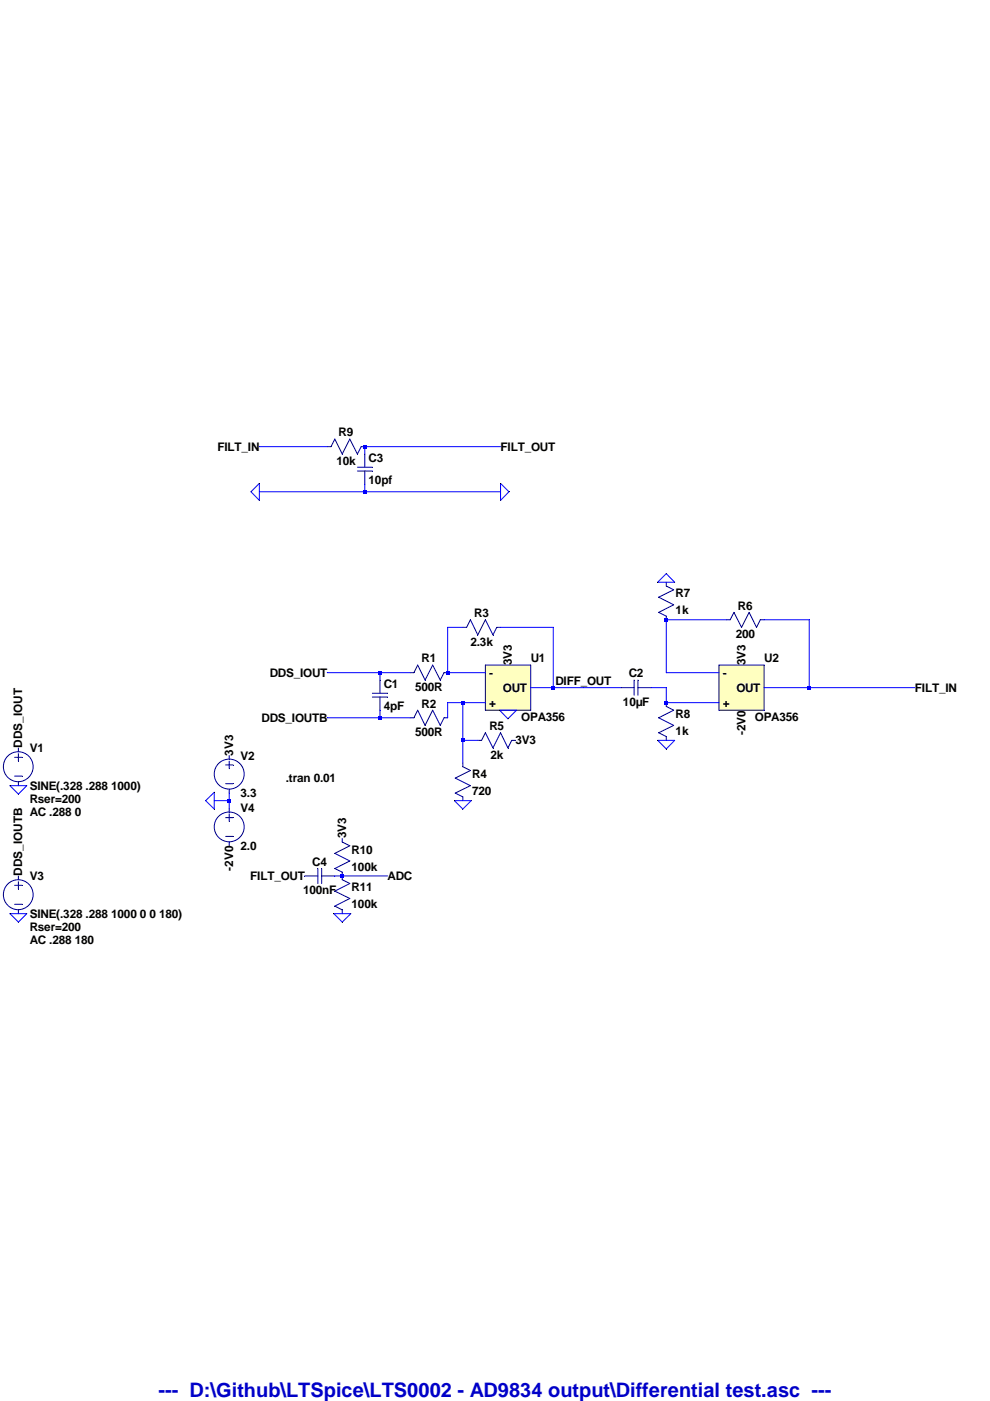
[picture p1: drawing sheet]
<svg xmlns="http://www.w3.org/2000/svg" width="210mm" height="297mm" viewBox="0 0 210 297" stroke-linecap="round" stroke-linejoin="round" font-family="sans-serif">
<path d="M47.8 162.2h1.6" fill="none" stroke="#00007f" stroke-width=".21"/>
<path d="M47.8 166.2h1.6" fill="none" stroke="#00007f" stroke-width=".21"/>
<path d="M48.6 161.4v1.6" fill="none" stroke="#00007f" stroke-width=".21"/>
<path d="M48.6 167.3v.8" fill="none" stroke="#00007f" stroke-width=".21"/>
<path d="M48.6 160.2v.8" fill="none" stroke="#00007f" stroke-width=".21"/>
<circle cx="48.6" cy="164.1" r="3.2" fill="none" stroke="#00007f" stroke-width=".21"/>
<path d="M102.9 141h9.6v9.6h-9.6z" fill="#ffffc0"/>
<path d="M102.9 150.6h9.6" fill="none" stroke="#00007f" stroke-width=".21"/>
<path d="M102.9 141v9.6" fill="none" stroke="#00007f" stroke-width=".21"/>
<path d="M102.9 141h9.6" fill="none" stroke="#00007f" stroke-width=".21"/>
<path d="M112.5 141v9.6" fill="none" stroke="#00007f" stroke-width=".21"/>
<path d="M3.1 160.6h1.6" fill="none" stroke="#00007f" stroke-width=".21"/>
<path d="M3.1 164.5h1.6" fill="none" stroke="#00007f" stroke-width=".21"/>
<path d="M3.9 159.8v1.6" fill="none" stroke="#00007f" stroke-width=".21"/>
<path d="M3.9 165.8v.8" fill="none" stroke="#00007f" stroke-width=".21"/>
<path d="M3.9 158.6v.8" fill="none" stroke="#00007f" stroke-width=".21"/>
<g fill="none" stroke="#00007f" stroke-width=".21">
<path d="M3.1 187.7h1.6"/>
<circle cx="3.9" cy="162.6" r="3.2"/>
</g>
<path d="M3.1 191.7h1.6" fill="none" stroke="#00007f" stroke-width=".21"/>
<path d="M3.9 186.9v1.6" fill="none" stroke="#00007f" stroke-width=".21"/>
<path d="M3.9 192.9v.8" fill="none" stroke="#00007f" stroke-width=".21"/>
<path d="M3.9 185.7v.8" fill="none" stroke="#00007f" stroke-width=".21"/>
<g fill="none" stroke="#00007f" stroke-width=".21">
<path d="M80.6 147.8v2.8"/>
<circle cx="3.9" cy="189.7" r="3.2"/>
</g>
<path d="M80.6 144.2v2.8" fill="none" stroke="#00007f" stroke-width=".21"/>
<path d="M79 147h3.2" fill="none" stroke="#00007f" stroke-width=".21"/>
<path d="M79 147.8h3.2" fill="none" stroke="#00007f" stroke-width=".21"/>
<path d="M94.1 142.6h.8" fill="none" stroke="#00007f" stroke-width=".21"/>
<path d="M94.1 142.6l-.8 1.6" fill="none" stroke="#00007f" stroke-width=".21"/>
<path d="M91.7 141l1.6 3.2" fill="none" stroke="#00007f" stroke-width=".21"/>
<path d="M91.7 141l-1.6 3.2" fill="none" stroke="#00007f" stroke-width=".21"/>
<path d="M88.6 141l1.5 3.2" fill="none" stroke="#00007f" stroke-width=".21"/>
<path d="M87 142.6h.8" fill="none" stroke="#00007f" stroke-width=".21"/>
<path d="M88.6 141l-.8 1.6" fill="none" stroke="#00007f" stroke-width=".21"/>
<path d="M94.1 152.2h.8" fill="none" stroke="#00007f" stroke-width=".21"/>
<path d="M94.1 152.2l-.8 1.6" fill="none" stroke="#00007f" stroke-width=".21"/>
<path d="M91.7 150.6l1.6 3.2" fill="none" stroke="#00007f" stroke-width=".21"/>
<path d="M91.7 150.6l-1.6 3.2" fill="none" stroke="#00007f" stroke-width=".21"/>
<path d="M88.6 150.6l1.5 3.2" fill="none" stroke="#00007f" stroke-width=".21"/>
<path d="M87 152.2h.8" fill="none" stroke="#00007f" stroke-width=".21"/>
<path d="M88.6 150.6l-.8 1.6" fill="none" stroke="#00007f" stroke-width=".21"/>
<path d="M105.3 133h.8" fill="none" stroke="#00007f" stroke-width=".21"/>
<path d="M105.3 133l-.8 1.6" fill="none" stroke="#00007f" stroke-width=".21"/>
<path d="M102.9 131.4l1.6 3.2" fill="none" stroke="#00007f" stroke-width=".21"/>
<path d="M102.9 131.4l-1.6 3.2" fill="none" stroke="#00007f" stroke-width=".21"/>
<path d="M99.7 131.4l1.6 3.2" fill="none" stroke="#00007f" stroke-width=".21"/>
<path d="M98.1 133h.8" fill="none" stroke="#00007f" stroke-width=".21"/>
<path d="M99.7 131.4l-.8 1.6" fill="none" stroke="#00007f" stroke-width=".21"/>
<path d="M98.1 169v.8" fill="none" stroke="#00007f" stroke-width=".21"/>
<path d="M96.5 168.1l1.6 .9" fill="none" stroke="#00007f" stroke-width=".21"/>
<path d="M99.7 166.6l-3.2 1.5" fill="none" stroke="#00007f" stroke-width=".21"/>
<path d="M96.5 165l3.2 1.6" fill="none" stroke="#00007f" stroke-width=".21"/>
<path d="M99.7 163.4l-3.2 1.6" fill="none" stroke="#00007f" stroke-width=".21"/>
<path d="M98.1 161.8v.8" fill="none" stroke="#00007f" stroke-width=".21"/>
<path d="M98.1 162.6l1.6 .8" fill="none" stroke="#00007f" stroke-width=".21"/>
<path d="M108.5 157h.8" fill="none" stroke="#00007f" stroke-width=".21"/>
<path d="M108.5 157l-.8 1.6" fill="none" stroke="#00007f" stroke-width=".21"/>
<path d="M106.1 155.4l1.6 3.2" fill="none" stroke="#00007f" stroke-width=".21"/>
<path d="M106.1 155.4l-1.6 3.2" fill="none" stroke="#00007f" stroke-width=".21"/>
<path d="M102.9 155.4l1.6 3.2" fill="none" stroke="#00007f" stroke-width=".21"/>
<path d="M101.3 157h.8" fill="none" stroke="#00007f" stroke-width=".21"/>
<path d="M102.9 155.4l-.8 1.6" fill="none" stroke="#00007f" stroke-width=".21"/>
<path d="M47.8 173.4h1.6" fill="none" stroke="#00007f" stroke-width=".21"/>
<path d="M47.8 177.3h1.6" fill="none" stroke="#00007f" stroke-width=".21"/>
<path d="M48.6 172.6v1.6" fill="none" stroke="#00007f" stroke-width=".21"/>
<path d="M48.6 178.5v.8" fill="none" stroke="#00007f" stroke-width=".21"/>
<path d="M48.6 171.4v.8" fill="none" stroke="#00007f" stroke-width=".21"/>
<circle cx="48.6" cy="175.3" r="3.2" fill="none" stroke="#00007f" stroke-width=".21"/>
<path d="M152.4 141h9.6v9.6h-9.6z" fill="#ffffc0"/>
<path d="M152.4 150.6h9.6" fill="none" stroke="#00007f" stroke-width=".21"/>
<path d="M152.4 141v9.6" fill="none" stroke="#00007f" stroke-width=".21"/>
<path d="M152.4 141h9.6" fill="none" stroke="#00007f" stroke-width=".21"/>
<path d="M162 141v9.6" fill="none" stroke="#00007f" stroke-width=".21"/>
<path d="M161.2 131.4h.8" fill="none" stroke="#00007f" stroke-width=".21"/>
<path d="M161.2 131.4l-.8 1.6" fill="none" stroke="#00007f" stroke-width=".21"/>
<path d="M158.8 129.8l1.6 3.2" fill="none" stroke="#00007f" stroke-width=".21"/>
<path d="M158.8 129.8l-1.6 3.2" fill="none" stroke="#00007f" stroke-width=".21"/>
<path d="M155.6 129.8l1.6 3.2" fill="none" stroke="#00007f" stroke-width=".21"/>
<path d="M154 131.4h.8" fill="none" stroke="#00007f" stroke-width=".21"/>
<path d="M155.6 129.8l-.8 1.6" fill="none" stroke="#00007f" stroke-width=".21"/>
<path d="M141.3 130.6v.8" fill="none" stroke="#00007f" stroke-width=".21"/>
<path d="M139.7 129.8l1.6 .8" fill="none" stroke="#00007f" stroke-width=".21"/>
<path d="M142.8 128.2l-3.1 1.6" fill="none" stroke="#00007f" stroke-width=".21"/>
<path d="M139.7 126.6l3.1 1.6" fill="none" stroke="#00007f" stroke-width=".21"/>
<path d="M142.8 125.1l-3.1 1.5" fill="none" stroke="#00007f" stroke-width=".21"/>
<path d="M141.3 123.4v.8" fill="none" stroke="#00007f" stroke-width=".21"/>
<path d="M141.3 124.2l1.5 .9" fill="none" stroke="#00007f" stroke-width=".21"/>
<path d="M135.3 145.8h2.7" fill="none" stroke="#00007f" stroke-width=".21"/>
<path d="M131.7 145.8h2.8" fill="none" stroke="#00007f" stroke-width=".21"/>
<path d="M134.5 144.2v3.2" fill="none" stroke="#00007f" stroke-width=".21"/>
<path d="M135.3 144.2v3.2" fill="none" stroke="#00007f" stroke-width=".21"/>
<path d="M141.3 156.2v.8" fill="none" stroke="#00007f" stroke-width=".21"/>
<path d="M139.7 155.4l1.6 .8" fill="none" stroke="#00007f" stroke-width=".21"/>
<path d="M142.8 153.8l-3.1 1.6" fill="none" stroke="#00007f" stroke-width=".21"/>
<path d="M139.7 152.2l3.1 1.6" fill="none" stroke="#00007f" stroke-width=".21"/>
<path d="M142.8 150.6l-3.1 1.6" fill="none" stroke="#00007f" stroke-width=".21"/>
<path d="M141.3 149v.8" fill="none" stroke="#00007f" stroke-width=".21"/>
<path d="M141.3 149.8l1.5 .8" fill="none" stroke="#00007f" stroke-width=".21"/>
<path d="M76.6 94.7h.7" fill="none" stroke="#00007f" stroke-width=".21"/>
<path d="M76.6 94.7l-.8 1.6" fill="none" stroke="#00007f" stroke-width=".21"/>
<path d="M74.2 93.1l1.6 3.2" fill="none" stroke="#00007f" stroke-width=".21"/>
<path d="M74.2 93.1l-1.6 3.2" fill="none" stroke="#00007f" stroke-width=".21"/>
<path d="M71 93.1l1.6 3.2" fill="none" stroke="#00007f" stroke-width=".21"/>
<path d="M69.4 94.7h.8" fill="none" stroke="#00007f" stroke-width=".21"/>
<path d="M71 93.1l-.8 1.6" fill="none" stroke="#00007f" stroke-width=".21"/>
<path d="M77.3 99.9v2.8" fill="none" stroke="#00007f" stroke-width=".21"/>
<path d="M77.3 96.3v2.8" fill="none" stroke="#00007f" stroke-width=".21"/>
<path d="M75.8 99.1h3.2" fill="none" stroke="#00007f" stroke-width=".21"/>
<path d="M75.8 99.9h3.2" fill="none" stroke="#00007f" stroke-width=".21"/>
<path d="M72.6 184.9v.8" fill="none" stroke="#00007f" stroke-width=".21"/>
<path d="M71 184.1l1.6 .8" fill="none" stroke="#00007f" stroke-width=".21"/>
<path d="M74.2 182.5l-3.2 1.6" fill="none" stroke="#00007f" stroke-width=".21"/>
<path d="M71 180.9l3.2 1.6" fill="none" stroke="#00007f" stroke-width=".21"/>
<path d="M74.2 179.3l-3.2 1.6" fill="none" stroke="#00007f" stroke-width=".21"/>
<path d="M72.6 177.8v.7" fill="none" stroke="#00007f" stroke-width=".21"/>
<path d="M72.6 178.5l1.6 .8" fill="none" stroke="#00007f" stroke-width=".21"/>
<path d="M72.6 192.9v.8" fill="none" stroke="#00007f" stroke-width=".21"/>
<path d="M71 192.1l1.6 .8" fill="none" stroke="#00007f" stroke-width=".21"/>
<path d="M74.2 190.5l-3.2 1.6" fill="none" stroke="#00007f" stroke-width=".21"/>
<path d="M71 188.9l3.2 1.6" fill="none" stroke="#00007f" stroke-width=".21"/>
<path d="M74.2 187.3l-3.2 1.6" fill="none" stroke="#00007f" stroke-width=".21"/>
<path d="M72.6 185.7v.8" fill="none" stroke="#00007f" stroke-width=".21"/>
<path d="M72.6 186.5l1.6 .8" fill="none" stroke="#00007f" stroke-width=".21"/>
<path d="M68.2 185.7h2.8" fill="none" stroke="#00007f" stroke-width=".21"/>
<path d="M64.6 185.7h2.8" fill="none" stroke="#00007f" stroke-width=".21"/>
<path d="M67.4 184.1v3.2" fill="none" stroke="#00007f" stroke-width=".21"/>
<path d="M68.2 184.1v3.2" fill="none" stroke="#00007f" stroke-width=".21"/>
<path d="M55 94.7h14.4M55 102.5v3.6l-1.8-1.8zM106.1 102.5l1.8 1.8-1.8 1.8zM141.3 121.6l1.7 1.8h-3.6zM105.9 150.6h3.6l-1.8 1.8zM139.4 157h3.6l-1.7 1.8zM2.1 166.6h3.6l-1.8 1.8zM43.6 169.8l1.8-1.8v3.5zM96.4 169.8h3.5l-1.8 1.7zM2.1 193.7h3.6l-1.8 1.8zM70.8 193.7h3.6l-1.8 1.8z" fill="none" stroke="#00f" stroke-width=".21"/>
<path d="M77.3 94.7h28.8" fill="none" stroke="#00f" stroke-width=".21"/>
<path d="M77.3 94.7v1.6" fill="none" stroke="#00f" stroke-width=".21"/>
<path d="M77.3 102.7v1.6" fill="none" stroke="#00f" stroke-width=".21"/>
<path d="M55 104.3h22.3" fill="none" stroke="#00f" stroke-width=".21"/>
<path d="M77.3 104.3h28.8" fill="none" stroke="#00f" stroke-width=".21"/>
<path d="M141.3 131.4h12.7" fill="none" stroke="#00f" stroke-width=".21"/>
<path d="M162 131.4h9.6" fill="none" stroke="#00f" stroke-width=".21"/>
<path d="M94.9 133h3.2" fill="none" stroke="#00f" stroke-width=".21"/>
<path d="M106.1 133h11.2" fill="none" stroke="#00f" stroke-width=".21"/>
<path d="M69.4 142.6h11.2" fill="none" stroke="#00f" stroke-width=".21"/>
<path d="M80.6 142.6h6.4" fill="none" stroke="#00f" stroke-width=".21"/>
<path d="M94.9 133v9.6" fill="none" stroke="#00f" stroke-width=".21"/>
<path d="M94.9 142.6h8" fill="none" stroke="#00f" stroke-width=".21"/>
<path d="M141.3 131.4v11.2" fill="none" stroke="#00f" stroke-width=".21"/>
<path d="M141.3 142.6h11.1" fill="none" stroke="#00f" stroke-width=".21"/>
<path d="M80.6 142.6v1.6" fill="none" stroke="#00f" stroke-width=".21"/>
<path d="M117.3 133v12.8" fill="none" stroke="#00f" stroke-width=".21"/>
<path d="M112.5 145.8h4.8" fill="none" stroke="#00f" stroke-width=".21"/>
<path d="M117.3 145.8h6.4" fill="none" stroke="#00f" stroke-width=".21"/>
<path d="M123.7 145.8h8" fill="none" stroke="#00f" stroke-width=".21"/>
<path d="M138 145.8h3.3" fill="none" stroke="#00f" stroke-width=".21"/>
<path d="M171.6 131.4v14.4" fill="none" stroke="#00f" stroke-width=".21"/>
<path d="M162 145.8h9.6" fill="none" stroke="#00f" stroke-width=".21"/>
<path d="M171.6 145.8h22.4" fill="none" stroke="#00f" stroke-width=".21"/>
<path d="M94.9 149h3.2" fill="none" stroke="#00f" stroke-width=".21"/>
<path d="M98.1 149h4.8" fill="none" stroke="#00f" stroke-width=".21"/>
<path d="M141.3 145.8v3.2" fill="none" stroke="#00f" stroke-width=".21"/>
<path d="M141.3 149h11.1" fill="none" stroke="#00f" stroke-width=".21"/>
<path d="M80.6 150.6v1.6" fill="none" stroke="#00f" stroke-width=".21"/>
<path d="M69.4 152.2h11.2" fill="none" stroke="#00f" stroke-width=".21"/>
<path d="M80.6 152.2h6.4" fill="none" stroke="#00f" stroke-width=".21"/>
<path d="M94.9 149v3.2" fill="none" stroke="#00f" stroke-width=".21"/>
<path d="M98.1 149v8" fill="none" stroke="#00f" stroke-width=".21"/>
<path d="M98.1 157h3.2" fill="none" stroke="#00f" stroke-width=".21"/>
<path d="M98.1 157v4.8" fill="none" stroke="#00f" stroke-width=".21"/>
<path d="M48.6 168.1v1.7" fill="none" stroke="#00f" stroke-width=".21"/>
<path d="M45.4 169.8h3.2" fill="none" stroke="#00f" stroke-width=".21"/>
<path d="M48.6 169.8v1.6" fill="none" stroke="#00f" stroke-width=".21"/>
<path d="M71 185.7h1.6" fill="none" stroke="#00f" stroke-width=".21"/>
<path d="M72.6 185.7h9.6" fill="none" stroke="#00f" stroke-width=".21"/>
<g fill="#00f">
<path d="M48.2 169.4h.8v.8h-.8z"/>
<path d="M72.2 185.3h.8v.8h-.8z"/>
<path d="M77 94.3h.8v.8h-.8z"/>
<path d="M77 103.9h.8v.8h-.8z"/>
<path d="M80.2 142.2h.8v.8h-.8z"/>
<path d="M80.2 151.8h.8v.8h-.8z"/>
<path d="M94.5 142.2h.8v.8h-.8z"/>
<path d="M97.7 148.6h.9v.8h-.9z"/>
<path d="M97.7 156.6h.9v.8h-.9z"/>
<path d="M116.9 145.4h.8v.8h-.8z"/>
<path d="M140.9 131h.8v.8h-.8z"/>
<path d="M140.9 148.6h.8v.8h-.8z"/>
<path d="M171.2 145.4h.8v.8h-.8z"/>
</g>
<text font-size="4.2" fill="#0000c8" x="33.6" y="296.3">--- D:\Github\LTSpice\LTS0002 - AD9834 output\Differential test.asc ---</text>
<g font-size="2.5">
<text x="46.1" y="95.5">FILT_IN</text>
<text x="71.8" y="92.5">R9</text>
<text x="106.1" y="95.5">FILT_OUT</text>
<text x="71.3" y="98.5">10k</text>
<text x="78.1" y="97.9">C3</text>
<text x="78.1" y="102.7">10pf</text>
<text x="100.5" y="130.9">R3</text>
<text x="143.3" y="126.7">R7</text>
<text x="143.3" y="130.3">1k</text>
<text x="156.5" y="129.3">R6</text>
<text x="99.7" y="136.9">2.3k</text>
<text x="156" y="135.3">200</text>
<text x="57.2" y="143.5">DDS_IOUT</text>
<text x="89.4" y="140.5">R1</text>
<text x="103.7" y="143.5">-</text>
<text x="108.5" y="141" transform="rotate(-90 108.5 141)">3V3</text>
<text x="112.5" y="140.5">U1</text>
<text x="133.3" y="143.6">C2</text>
<text x="153.2" y="143.5">-</text>
<text x="158" y="141" transform="rotate(-90 158 141)">3V3</text>
<text x="162.1" y="140.5">U2</text>
<text x="81.4" y="145.8">C1</text>
<text x="88" y="146.4">500R</text>
<text x="103.7" y="149.8">+</text>
<text x="106.6" y="146.6">OUT</text>
<text x="117.8" y="145.2">DIFF_OUT</text>
<text x="132.1" y="149.6">10µF</text>
<text x="153.2" y="149.8">+</text>
<text x="156.1" y="146.6">OUT</text>
<text x="194" y="146.6">FILT_IN</text>
<text x="55.5" y="153">DDS_IOUTB</text>
<text x="81.4" y="150.6">4pF</text>
<text x="89.4" y="150">R2</text>
<text x="103.8" y="154.8">R5</text>
<text x="110.5" y="153">OPA356</text>
<text x="143.3" y="152.2">R8</text>
<text x="143.3" y="155.8">1k</text>
<text x="158" y="155.9" transform="rotate(-90 158 155.9)">-2V0</text>
<text x="160.1" y="153">OPA356</text>
<text x="4.7" y="158.6" transform="rotate(-90 4.7 158.6)">DDS_IOUT</text>
<text x="6.3" y="159.4">V1</text>
<text x="49.4" y="160.2" transform="rotate(-90 49.4 160.2)">3V3</text>
<text x="51" y="161">V2</text>
<text x="88" y="156">500R</text>
<text x="104" y="160.8">2k</text>
<text x="109.3" y="157.8">3V3</text>
<text x="6.3" y="167.4">SINE(.328 .288 1000)</text>
<text x="60.6" y="165.8">.tran 0.01</text>
<text x="100.1" y="165">R4</text>
<text x="6.3" y="173">AC .288 0</text>
<text x="6.3" y="170.2">Rser=200</text>
<text x="51" y="169">3.3</text>
<text x="51" y="172.2">V4</text>
<text x="100.1" y="168.6">720</text>
<text x="73.4" y="177.8" transform="rotate(-90 73.4 177.8)">3V3</text>
<text x="4.7" y="185.7" transform="rotate(-90 4.7 185.7)">DDS_IOUTB</text>
<text x="49.4" y="184.6" transform="rotate(-90 49.4 184.6)">-2V0</text>
<text x="51" y="180.2">2.0</text>
<text x="66.2" y="183.6">C4</text>
<text x="74.5" y="181">R10</text>
<text x="74.5" y="184.6">100k</text>
<text x="6.3" y="186.6">V3</text>
<text x="53" y="186.6">FILT_OUT</text>
<text x="64.3" y="189.6">100nF</text>
<text x="74.5" y="189">R11</text>
<text x="82.2" y="186.6">ADC</text>
<text x="6.3" y="194.6">SINE(.328 .288 1000 0 0 180)</text>
<text x="6.3" y="197.4">Rser=200</text>
<text x="74.5" y="192.6">100k</text>
<text x="6.3" y="200.2">AC .288 180</text>
</g>
</svg>
